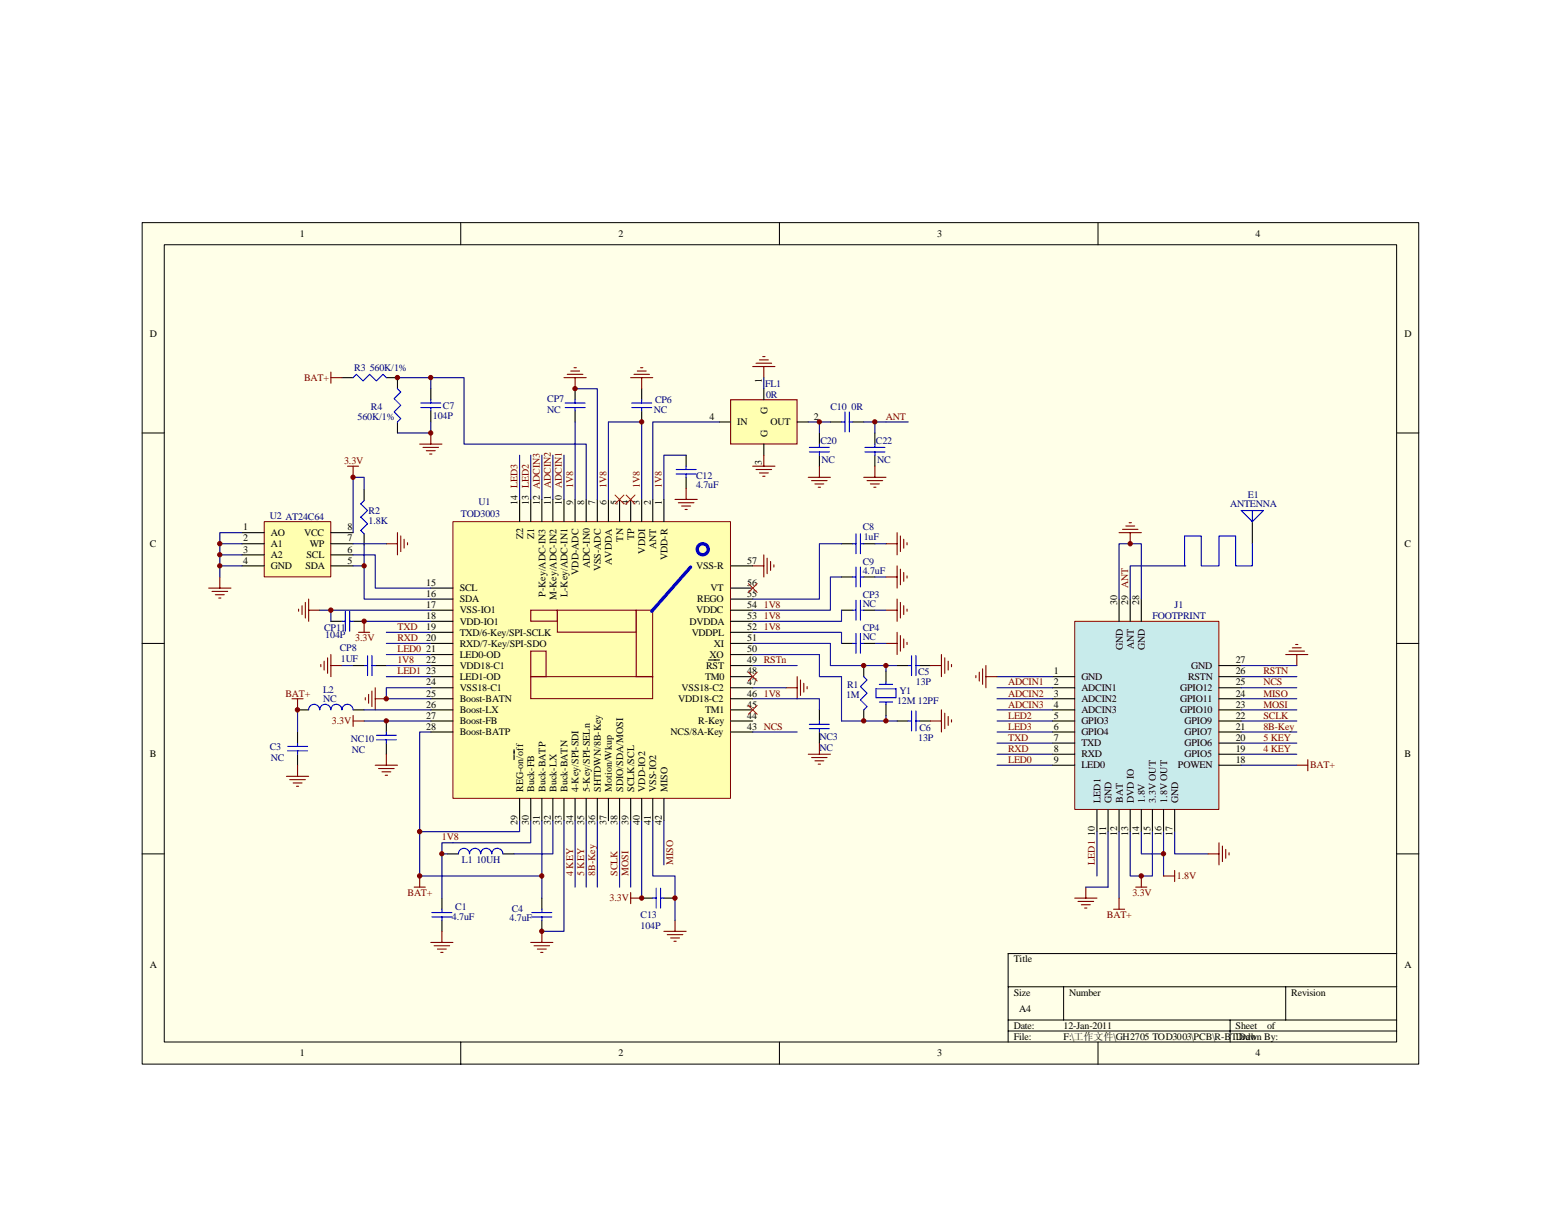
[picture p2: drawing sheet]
<svg xmlns="http://www.w3.org/2000/svg" width="279mm" height="216mm" viewBox="0 0 279 216" stroke-linecap="round" stroke-linejoin="round" font-family="sans-serif">
<path d="M25.4 39.9h228.5v150.6h-228.5z" fill="#ffffe8"/>
<g fill="none" stroke="#000" stroke-width=".18">
<path d="M25.4 39.9h228.5v150.6h-228.5zM82.5 39.9v3.9M139.5 39.9v3.9M196.5 39.9v3.9M29.4 43.8h220.6v142.7h-220.6zM25.4 77.5h4M250 77.5h4M25.4 115.2h4M250 115.2h4M25.4 152.9h4M250 152.9h4M180.4 176.7h69.6"/>
<path d="M190.4 176.7v5.9M230.1 176.7v5.9M250 170.7h-69.6v15.9M82.5 186.6v3.9M139.5 186.6v3.9M180.4 182.6h69.6M180.4 184.6h69.6M196.5 186.6v3.9M220.2 182.6v4"/>
</g>
<path d="M81.1 93.4h49.6v49.5h-49.6z" fill="#ffffb0"/>
<path d="M81.1 93.4h49.6v49.5h-49.6z" fill="none" stroke="#800000" stroke-width=".18"/>
<circle cx="125.8" cy="98.3" r=".99" fill="none" stroke="#00f" stroke-width=".6"/>
<g fill="#ffffb0" stroke="#800000" stroke-width=".2">
<path d="M95 121.1h21.8v4h-21.8z" fill-rule="evenodd"/>
<path d="M113.9 109.2h2.9v11.9h-2.9z" fill-rule="evenodd"/>
<path d="M99.8 109.2h14.1v4h-14.1z" fill-rule="evenodd"/>
<path d="M95 109.2h4.7v2h-4.7z" fill-rule="evenodd"/>
<path d="M95 116.6h2.7v4.5h-2.7z" fill-rule="evenodd"/>
</g>
<path d="M123.6 101.5l-7 7.9" fill="none" stroke="#00f" stroke-width=".6"/>
<g fill="none" stroke="#000" stroke-width=".2">
<path d="M93 89.4v4M95 89.4v4M97 89.4v4M99 89.4v4M100.9 89.4v4M102.9 89.4v4M104.9 89.4v4M106.9 89.4v4M108.9 89.4v4M110.9 89.4v4M112.9 89.4v4M114.9 89.4v4"/>
<path d="M116.8 89.4v4M118.8 89.4v4M77.1 107.3h4M77.1 105.3h4M77.1 111.2h4M77.1 119.1h4M77.1 117.2h4M77.1 115.2h4M77.1 113.2h4M77.1 109.2h4M126.8 118.2h2M130.8 107.3h3.9"/>
<path d="M130.8 105.3h3.9M130.8 111.2h3.9M130.8 119.1h3.9M130.8 117.2h3.9M130.8 115.2h3.9M130.8 113.2h3.9M130.8 109.2h3.9M130.8 101.3h3.9M77.1 127.1h4M77.1 121.1h4M77.1 123.1h4M77.1 131h4"/>
<path d="M77.1 125.1h4M77.1 129.1h4M92 134.2v.8M92 135.2v.8M130.8 127.1h3.9M130.8 121.1h3.9M130.8 123.1h3.9M130.8 131h3.9M130.8 125.1h3.9M130.8 129.1h3.9M93 142.9v4M95 142.9v4"/>
<path d="M97 142.9v4M99 142.9v4M100.9 142.9v4M102.9 142.9v4M104.9 142.9v4M106.9 142.9v4M108.9 142.9v4M110.9 142.9v4M112.9 142.9v4M114.9 142.9v4M116.8 142.9v4M118.8 142.9v4"/>
</g>
<path d="M130.8 71.6h11.9v7.9h-11.9z" fill-rule="evenodd" fill="#ffffb0" stroke="#800000" stroke-width=".2"/>
<g fill="none" stroke="#000" stroke-width=".2">
<path d="M61.2 67.6h2M69.2 67.6h1.9v2M71.1 75.5v2M77.1 69.6v2M77.1 73.6v1.9M102.9 69.6v2M102.9 73.6v1.9M114.9 69.6v2M114.9 73.6v1.9M128.8 75.5h2M136.7 69.6v2M136.7 79.5v2"/>
<path d="M142.7 75.5h2M146.7 77.5v2M148.6 75.5h2M152.6 75.5h2M156.6 77.5v2M122.8 81.5v2M122.8 85.4v2M146.7 81.5v2M150.6 97.3h2M154.6 97.3h2M156.6 81.5v2M224.2 93.4v3.9"/>
<path d="M59.2 111.2h2M63.2 119.1h2M63.2 111.2h2M67.2 119.1h2M150.6 115.2h2M150.6 109.2h2M150.6 103.3h2M154.6 119.1v2M154.6 115.2h2M154.6 109.2h2M154.6 103.3h2M160.6 119.1h2"/>
<path d="M164.5 119.1h2M53.3 127.1h1.9M53.3 131v2M53.3 135v2M63.2 127.1h2M69.2 129.1v1.9M69.2 133v2M146.7 127.1v2M146.7 131v2M154.6 127.1v2M158.6 120.1v2M158.6 126.1v2"/>
<path d="M160.6 129.1h2M164.5 129.1h2M80.1 152.9h2M90 152.9h2M79.1 160.8v2M79.1 164.8v1.9M97 160.8v2M97 164.8v1.9M114.9 160.8h1.9M118.8 160.8h2"/>
</g>
<g fill="none" stroke="#00f" stroke-width=".2">
<path d="M63.2 67.6l.6-.6 1.2 1.2 1.2-1.2 1.2 1.2 1.2-1.2 .6 .6M71.1 69.6l.6 .6-1.2 1.2 1.2 1.2-1.2 1.1 1.2 1.3-.6 .5M75.3 72.2h3.6M75.3 73h3.6M77.1 71.6v.6M77.1 73v.6M101.2 72.2h3.5M101.2 73h3.5M102.9 71.6v.6M102.9 73v.6M113.1 72.2h3.5M113.1 73h3.5"/>
<path d="M114.9 71.6v.6M114.9 73v.6M146.7 79.5v.6M150.6 75.5h.6M151.2 73.7v3.6M152 75.5h.6M152 73.7v3.6M156.6 79.5v.6M121 84.1h3.6M121 84.9h3.6M122.8 83.5v.6M122.8 84.9v.5"/>
<path d="M144.9 80.9h3.5M144.9 80.1h3.5M146.7 80.9v.6M152.6 97.3h.6M153.2 95.6v3.5M154 97.3h.6M154 95.6v3.5M154.8 80.9h3.6M154.8 80.1h3.6M156.6 80.9v.6M222.2 91.4h3.9l-1.9 2zM224.2 97.3v4h-3v-5.4h-3v5.4h-3.2v-5.4h-3v5.4"/>
<path d="M224.2 91.4v2M61.2 111.2h.6M61.8 109.4v3.6M62.6 111.2h.6M62.6 109.4v3.6M65.2 119.1h.6M65.8 117.4v3.5M66.6 119.1h.6M66.6 117.4v3.5M152.6 115.2h.6M152.6 109.2h.6M152.6 103.3h.6"/>
<path d="M153.2 101.5v3.6M153.2 107.5v3.5M153.2 113.4v3.6M154 101.5v3.6M154 107.5v3.5M154 113.4v3.6M154 115.2h.6M154 109.2h.6M154 103.3h.6M162.6 119.1h.6M163.2 117.4v3.5M163.9 117.4v3.5"/>
<path d="M163.9 119.1h.6M51.5 134.4h3.6M51.5 133.6h3.6M53.3 133v.6M53.3 134.4v.6M55.2 127.1a.98 .98 0 0 1 1-1 .98 .98 0 0 1 1 1 .99 .99 0 0 1 1-1 .99 .99 0 0 1 1 1M59.2 127.1a.98 .98 0 0 1 1-1 .98 .98 0 0 1 1 1 1 1 0 0 1 1-1 1 1 0 0 1 1 1M67.4 132.4h3.6M67.4 131.6h3.6M69.2 131v.6M69.2 132.4v.6M144.9 130.5h3.5"/>
<path d="M144.9 129.7h3.5M146.7 129.1v.6M146.7 130.5v.5M154.6 121.1l.6 .6-1.2 1.2 1.2 1.2-1.2 1.2 1.2 1.2-.6 .6M156.8 123.3h3.6v1.6h-3.6zM157.4 122.5h2.4M157.4 125.7h2.4M158.6 122.1v.4M158.6 125.7v.4M162.6 129.1h.6M163.2 127.3v3.6M163.9 129.1h.6"/>
<path d="M163.9 127.3v3.6M82.1 152.8a.98 .98 0 0 1 .9-.9 .98 .98 0 0 1 1 .9 1 1 0 0 1 1-.9 1 1 0 0 1 1 .9M86 152.8a.98 .98 0 0 1 1-.9 .98 .98 0 0 1 1 .9 1 1 0 0 1 1-.9 1 1 0 0 1 1 .9M117.5 159v3.6M118.2 159v3.6M77.3 164.1h3.6M77.3 163.4h3.6M79.1 162.8v.6M79.1 164.1v.7M95.2 164.1h3.6M95.2 163.4h3.6M97 162.8v.6"/>
<path d="M97 164.1v.7M116.8 160.8h.7M118.2 160.8h.6"/>
</g>
<path d="M110.1 88.6l1.6 1.6M111.7 88.6l-1.6 1.6M112.1 88.6l1.6 1.6M113.7 88.6l-1.6 1.6M133.9 104.5l1.6 1.6M135.5 104.5l-1.6 1.6M133.9 126.3l1.6 1.6M133.9 120.3l1.6 1.6M135.5 126.3l-1.6 1.6M135.5 120.3l-1.6 1.6" fill="none" stroke="#f00" stroke-width=".18"/>
<path d="M47.3 93.4h11.9v9.9h-11.9z" fill="#ffffb0"/>
<path d="M47.3 93.4h11.9v9.9h-11.9z" fill="none" stroke="#800000" stroke-width=".18"/>
<path d="M43.3 95.4h4M43.3 97.3h4M43.3 99.3h4M59.2 95.4h4M59.2 97.3h4M59.2 99.3h4M65.2 87.6v2M65.2 95.6v1.9M43.3 101.3h4M59.2 101.3h4" fill="none" stroke="#000" stroke-width=".2"/>
<path d="M65.2 89.6l-.6 .6 1.2 1.2-1.2 1.2 1.2 1.2-1.2 1.2 .6 .6" fill="none" stroke="#00f" stroke-width=".2"/>
<g fill="none" stroke="#800000" stroke-width=".2">
<path d="M75.1 79.5h4M77.1 77.5v2M100.9 67.6h4M101.5 67h2.8M102.2 66.4h1.5M102.7 65.8h.4M102.9 67.6v2M112.9 67.6h3.9M113.5 67h2.7M114.1 66.4h1.6M114.7 65.8h.4M114.9 67.6v2"/>
<path d="M134.7 65.6h4M135.3 65h2.8M135.9 64.4h1.6M136.5 63.8h.4M136.7 65.6v2M69.2 97.3h1.9M71.1 95.4v3.9M71.7 95.9v2.8M72.3 96.5v1.6M72.9 97.2v.3M75.7 80.1h2.8M76.3 80.7h1.6"/>
<path d="M76.9 81.3h.4M120.8 89.4h4M121.4 90h2.8M122 90.6h1.6M122.6 91.2h.4M122.8 87.4v2M134.7 83.5h4M135.3 84.1h2.8M135.9 84.7h1.6M136.5 85.3h.4M136.7 81.5v2M136.7 99.3v4"/>
<path d="M137.3 99.9v2.8M144.7 85.4h3.9M145.3 86h2.7M145.9 86.6h1.5M146.5 87.2h.4M146.7 83.5v1.9M154.6 85.4h4M155.2 86h2.8M155.8 86.6h1.6M156.4 87.2h.4M156.6 83.5v1.9M158.6 97.3h2"/>
<path d="M160.6 95.4v3.9M161.2 95.9v2.8M161.8 96.5v1.6M162.3 97.2v.3M37.4 105.3h3.9M38 105.9h2.7M38.5 106.5h1.6M39.2 107.1h.3M39.3 103.3v2M53.4 109.1v.3M54.1 108.4v1.6M54.7 107.8v2.8"/>
<path d="M55.2 109.2h2M55.2 107.3v3.9M57.4 119v.4M58 118.4v1.6M58.6 117.8v2.7M59.2 119.1h2M59.2 117.2v3.9M134.7 101.3h2M137.9 100.5v1.6M138.5 101.1v.4M158.6 103.3h2M158.6 109.2h2"/>
<path d="M158.6 115.2h2M160.6 101.3v4M160.6 107.3v3.9M160.6 113.2v4M161.2 101.9v2.8M161.2 107.8v2.8M161.2 113.8v2.8M161.8 102.5v1.6M161.8 108.4v1.6M161.8 114.4v1.6M162.3 103.1v.4M162.3 109.1v.3"/>
<path d="M162.3 115v.4M166.5 119.1h2M168.5 117.2v3.9M169.1 117.8v2.7M169.7 118.4v1.6M170.3 119v.4M51.3 139h3.9M51.9 139.6h2.8M53.3 137v2M65.4 124.9v.4M66 124.3v1.6M66.6 123.7v2.8"/>
<path d="M67.2 137h3.9M67.2 123.1v4M67.2 125.1h2M67.8 137.6h2.7M68.4 138.2h1.6M69 138.8h.4M69.2 135v2M140.7 123.1h2M142.7 121.1v4M143.3 121.7v2.8M143.9 122.3v1.6M144.5 122.9v.4"/>
<path d="M166.5 129.1h2M168.5 127.1v3.9M169.1 127.7v2.8M169.7 128.3v1.6M170.3 128.9v.4M52.5 140.2h1.6M53.1 140.8h.3M77.1 168.7h4M77.7 169.3h2.8M78.3 169.9h1.6M78.9 170.5h.4M79.1 166.7v2"/>
<path d="M95 168.7h4M95.6 169.3h2.8M96.2 169.9h1.6M96.8 170.5h.4M97 166.7v2M118.8 166.7h4M119.4 167.3h2.8M120 167.9h1.6M120.6 168.5h.4M120.8 164.8v1.9"/>
</g>
<g fill="none" stroke="#000080" stroke-width=".2">
<path d="M71.1 67.6h12v11.9h21.8v9.9M77.1 75.5v2h-6M77.1 67.6v2M102.9 69.6h4v19.8M102.9 75.5v13.9M128.8 75.5h-12v13.9M136.7 67.6v2M144.7 75.5h3.9M146.7 75.5v2M154.6 75.5h4M156.6 75.5v2M39.3 97.3h4"/>
<path d="M39.3 99.3h4M43.3 95.4h-4v7.9M63.2 99.3h4v6h9.9M63.2 97.3h6M65.2 87.6v-2.2h-2v10M65.2 97.5v3.8M93 81.5v7.9M95 81.5v7.9M97 81.5v7.9M99 81.5v7.9M100.9 81.5v7.9M108.9 89.4v-13.9h6v13.9"/>
<path d="M122.8 81.5h-4v7.9M150.6 97.3h-3.9v10h-12M156.6 97.3h2M39.3 101.3h4M57.2 109.2h19.9M59.2 109.2v2M61.2 119.1h2M63.2 101.3h2M65.2 101.3v6h11.9M65.2 111.2h11.9M69.2 115.2h7.9M69.2 113.2h7.9"/>
<path d="M69.2 117.2h7.9M69.2 119.1h7.9M134.7 115.2h13.9v3.9M134.7 113.2h15.9v2M134.7 119.1h8M150.6 109.2v2h-15.9M150.6 103.3h-2v5.9h-13.9M156.6 109.2h2M156.6 115.2h2M156.6 103.3h2M158.6 119.1v1M53.3 127.1v3.9"/>
<path d="M65.2 127.1h11.9M65.2 129.1h11.9M69.2 121.1h7.9M77.1 131h-2v25.8h21.9v-9.9M77.1 123.1h-7.9v2h7.9M150.6 129.1h10M158.6 128.1v1M79.1 152.9h1M93 146.9v2h-17.9M95 146.9v4h-15.9v9.9M97 156.8v4M99 146.9v6h-7"/>
<path d="M100.9 146.9v19.8h-3.9M102.9 146.9v11.9M104.9 146.9v11.9M106.9 146.9v11.9M110.9 146.9v11.9M112.9 146.9v11.9M114.9 146.9v13.9M118.8 146.9v7.9"/>
</g>
<path d="M192.4 111.3h25.8v33.6h-25.8z" fill="#c8ebeb"/>
<path d="M192.4 111.2h25.8v33.7h-25.8z" fill="none" stroke="#800000" stroke-width=".18"/>
<g fill="none" stroke="#000" stroke-width=".2">
<path d="M200.3 107.3v3.9M202.3 107.3v3.9M204.3 107.3v3.9M218.2 119.1h4M188.4 121.1h4M188.4 123.1h4M188.4 125.1h4M188.4 127.1h4M188.4 129.1h4M188.4 131h4M188.4 133h4M188.4 135h4"/>
<path d="M188.4 137h4M218.2 121.1h4M218.2 123.1h4M218.2 125.1h4M218.2 127.1h4M218.2 129.1h4M218.2 131h4M218.2 133h4M218.2 135h4M218.2 137h4M196.3 144.9v4M198.3 144.9v4"/>
<path d="M200.3 144.9v4M202.3 144.9v4M204.3 144.9v4M206.3 144.9v4M208.3 144.9v4M210.2 144.9v4"/>
</g>
<g fill="none" stroke="#000080" stroke-width=".2">
<path d="M158.6 75.5h4M134.7 117.2h12v3.9h3.9v8M148.6 119.1h12M200.3 107.3v-10h4v10M212.2 101.3h-9.9v6M222.2 119.1h9.9M134.7 125.1h12v2M134.7 123.1h6M134.7 131h8M178.5 121.1h9.9M178.5 123.1h9.9M178.5 125.1h9.9"/>
<path d="M178.5 127.1h9.9M178.5 129.1h9.9M178.5 131h9.9M178.5 133h9.9M178.5 135h9.9M178.5 137h9.9M222.2 121.1h9.9M222.2 123.1h9.9M222.2 125.1h9.9M222.2 127.1h9.9M222.2 129.1h9.9M222.2 131h9.9"/>
<path d="M222.2 133h9.9M222.2 135h9.9M222.2 137h9.9M116.8 146.9v9.9h4v8M196.3 148.9v7.9M198.3 148.9v9.9h-3.9M200.3 148.9v11.9M202.3 148.9v7.9h4v-7.9M204.3 148.9v4h4v-4M208.3 152.9v3.9M210.2 148.9v4h6"/>
</g>
<g fill="none" stroke="#800000" stroke-width=".2">
<path d="M59.2 66.6v2M59.2 67.6h2M62.2 83.5h2M63.2 83.5v1.9M200.3 95.4h4M200.9 94.8h2.8M201.5 94.2h1.6M202.1 93.6h.4M202.3 95.4v1.9M64.2 113.2h2M65.2 111.2v2M175.9 119.7v2.8"/>
<path d="M176.5 119.1v4M230.1 117.2h4M230.7 116.6h2.8M231.3 116h1.6M231.9 115.4h.4M232.1 117.2v1.9M52.3 125.1h2M53.3 125.1v2M63.2 128.1v1.9M63.2 129.1h2M144.7 135h3.9M145.3 135.6h2.7"/>
<path d="M145.9 136.2h1.5M146.5 136.8h.4M146.7 133v2M174.7 120.9v.4M175.3 120.3v1.6M176.5 121.1h2M232.1 137h2M234.1 136v2M74.1 158.8h2M75.1 156.8v2M112.9 159.8v2M194.4 158.8v2"/>
<path d="M203.3 158.8h2M204.3 156.8v2M208.3 156.8h1.9M210.2 155.8v2M216.2 152.9h2M218.2 150.9v3.9M218.8 151.5v2.7M219.4 152.1v1.5M220 152.7v.4M112.9 160.8h2M192.4 160.8h3.9M193 161.4h2.7"/>
<path d="M193.5 162h1.6M194.1 162.6h.4M199.3 162.8h2M200.3 160.8v2"/>
</g>
<g fill="#800000" stroke="#800000" stroke-width=".18">
<circle cx="97" cy="166.7" r=".39"/>
<circle cx="114.9" cy="75.5" r=".38"/>
<circle cx="102.9" cy="69.6" r=".39"/>
<circle cx="71.1" cy="67.6" r=".39"/>
<circle cx="65.2" cy="101.3" r=".38"/>
<circle cx="77.1" cy="77.5" r=".38"/>
<circle cx="39.3" cy="97.3" r=".39"/>
<circle cx="39.3" cy="99.3" r=".39"/>
<circle cx="39.3" cy="101.3" r=".39"/>
<circle cx="79.1" cy="152.8" r=".38"/>
<circle cx="77.1" cy="67.6" r=".39"/>
<circle cx="75.1" cy="148.9" r=".39"/>
<circle cx="146.6" cy="75.5" r=".38"/>
<circle cx="156.6" cy="75.5" r=".39"/>
<circle cx="59.2" cy="109.2" r=".39"/>
<circle cx="208.3" cy="152.8" r=".39"/>
<circle cx="202.3" cy="97.3" r=".39"/>
<circle cx="53.2" cy="127.1" r=".39"/>
<circle cx="97" cy="156.8" r=".39"/>
<circle cx="75.1" cy="156.8" r=".39"/>
<circle cx="120.8" cy="160.8" r=".39"/>
<circle cx="154.6" cy="119.1" r=".39"/>
<circle cx="158.6" cy="119.1" r=".39"/>
<circle cx="154.6" cy="129.1" r=".39"/>
<circle cx="158.6" cy="129.1" r=".39"/>
<circle cx="69.1" cy="129.1" r=".39"/>
<circle cx="204.3" cy="156.8" r=".39"/>
<circle cx="114.8" cy="160.8" r=".39"/>
<circle cx="65.2" cy="111.2" r=".38"/>
<circle cx="63.2" cy="85.4" r=".39"/>
<circle cx="69.1" cy="125.1" r=".39"/>
</g>
<g font-size="1.8">
<text x="53.7" y="42.4">1</text>
<text x="110.7" y="42.4">2</text>
<text x="167.7" y="42.4">3</text>
<text x="224.7" y="42.4">4</text>
<text x="26.8" y="60.3">D</text>
<text x="251.4" y="60.3">D</text>
<text x="136.4" y="68.6" transform="rotate(-90 136.4 68.6)">1</text>
<text x="127" y="75.1">4</text>
<text x="132" y="76.1">IN</text>
<text x="137.4" y="74.1" transform="rotate(-90 137.4 74.1)">G</text>
<text x="137.9" y="76.1">OUT</text>
<text x="145.7" y="75.1">2</text>
<text x="136.4" y="83.3" transform="rotate(-90 136.4 83.3)">3</text>
<text x="137.4" y="78.3" transform="rotate(-90 137.4 78.3)">G</text>
<text x="43.5" y="95">1</text>
<text x="48.5" y="95.9">AO</text>
<text x="54.4" y="95.9">VCC</text>
<text x="62.2" y="95">8</text>
<text x="92.6" y="90.4" transform="rotate(-90 92.6 90.4)">14 LED3</text>
<text x="94.6" y="90.4" transform="rotate(-90 94.6 90.4)">13 LED2</text>
<text x="96.6" y="90.4" transform="rotate(-90 96.6 90.4)">12 ADCIN3</text>
<text x="98.6" y="90.4" transform="rotate(-90 98.6 90.4)">11 ADCIN2</text>
<text x="100.6" y="90.4" transform="rotate(-90 100.6 90.4)">10 ADCIN1</text>
<text x="102.6" y="90.4" transform="rotate(-90 102.6 90.4)">9</text>
<text x="104.6" y="90.4" transform="rotate(-90 104.6 90.4)">8</text>
<text x="106.6" y="90.4" transform="rotate(-90 106.6 90.4)">7</text>
<text x="108.5" y="90.4" transform="rotate(-90 108.5 90.4)">6</text>
<text x="110.5" y="90.4" transform="rotate(-90 110.5 90.4)">5</text>
<text x="112.5" y="90.4" transform="rotate(-90 112.5 90.4)">4</text>
<text x="114.5" y="90.4" transform="rotate(-90 114.5 90.4)">3</text>
<text x="116.5" y="90.4" transform="rotate(-90 116.5 90.4)">2</text>
<text x="118.5" y="90.4" transform="rotate(-90 118.5 90.4)">1</text>
<text x="26.8" y="97.9">C</text>
<text x="43.5" y="96.9">2</text>
<text x="43.5" y="98.9">3</text>
<text x="43.5" y="100.9">4</text>
<text x="48.5" y="97.9">A1</text>
<text x="48.5" y="99.9">A2</text>
<text x="48.5" y="101.9">GND</text>
<text x="54.7" y="101.9">SDA</text>
<text x="54.8" y="99.9">SCL</text>
<text x="55.4" y="97.9">WP</text>
<text x="62.2" y="98.9">6</text>
<text x="62.2" y="96.9">7</text>
<text x="62.2" y="100.9">5</text>
<text x="93.6" y="96.5" transform="rotate(-90 93.6 96.5)">Z2</text>
<text x="95.6" y="96.5" transform="rotate(-90 95.6 96.5)">Z1</text>
<text x="105.6" y="101.7" transform="rotate(-90 105.6 101.7)">ADC-IN0</text>
<text x="109.5" y="101.1" transform="rotate(-90 109.5 101.1)">AVDDA</text>
<text x="111.5" y="96.9" transform="rotate(-90 111.5 96.9)">TN</text>
<text x="113.5" y="96.8" transform="rotate(-90 113.5 96.8)">TP</text>
<text x="115.5" y="99.1" transform="rotate(-90 115.5 99.1)">VDDI</text>
<text x="117.5" y="98.3" transform="rotate(-90 117.5 98.3)">ANT</text>
<text x="119.5" y="100.3" transform="rotate(-90 119.5 100.3)">VDD-R</text>
<text x="124.6" y="101.9">VSS-R</text>
<text x="133.7" y="100.9">57</text>
<text x="251.4" y="97.9">C</text>
<text x="76.3" y="106.8">16</text>
<text x="76.3" y="104.9">15</text>
<text x="82.3" y="107.8">SDA</text>
<text x="82.3" y="105.9">SCL</text>
<text x="97.6" y="106.9" transform="rotate(-90 97.6 106.9)">P-Key/ADC-IN3</text>
<text x="99.6" y="107.5" transform="rotate(-90 99.6 107.5)">M-Key/ADC-IN2</text>
<text x="101.6" y="106.9" transform="rotate(-90 101.6 106.9)">L-Key/ADC-IN1</text>
<text x="103.6" y="102.9" transform="rotate(-90 103.6 102.9)">VDD-ADC</text>
<text x="107.5" y="102.3" transform="rotate(-90 107.5 102.3)">VSS-ADC</text>
<text x="124.8" y="107.8">REGO</text>
<text x="127.2" y="105.9">VT</text>
<text x="133.7" y="104.9">56</text>
<text x="133.7" y="106.8">55</text>
<text x="76.3" y="110.8">18</text>
<text x="76.3" y="112.8">19</text>
<text x="76.3" y="108.8">17</text>
<text x="82.3" y="111.8">VDD-IO1</text>
<text x="82.3" y="113.8">TXD/6-Key/SPI-SCLK</text>
<text x="82.3" y="109.8">VSS-IO1</text>
<text x="123.4" y="111.8">DVDDA</text>
<text x="123.8" y="113.8">VDDPL</text>
<text x="124.6" y="109.8">VDDC</text>
<text x="133.7" y="110.8">53</text>
<text x="133.7" y="108.8">54</text>
<text x="133.7" y="112.8">52</text>
<text x="200" y="108.2" transform="rotate(-90 200 108.2)">30</text>
<text x="201.9" y="108.2" transform="rotate(-90 201.9 108.2)">29 ANT</text>
<text x="203.9" y="108.2" transform="rotate(-90 203.9 108.2)">28</text>
<text x="76.3" y="118.7">22</text>
<text x="76.3" y="116.8">21</text>
<text x="76.3" y="114.8">20</text>
<text x="82.3" y="119.7">VDD18-C1</text>
<text x="82.3" y="117.8">LED0-OD</text>
<text x="82.3" y="115.8">RXD/7-Key/SPI-SDO</text>
<text x="126.4" y="119.7">RST</text>
<text x="127" y="117.8">XO</text>
<text x="127.8" y="115.8">XI</text>
<text x="133.7" y="118.7">49 RSTn</text>
<text x="133.7" y="114.8">51</text>
<text x="133.7" y="116.8">50</text>
<text x="201" y="116.4" transform="rotate(-90 201 116.4)">GND</text>
<text x="202.9" y="116.2" transform="rotate(-90 202.9 116.2)">ANT</text>
<text x="204.9" y="116.4" transform="rotate(-90 204.9 116.4)">GND</text>
<text x="213.2" y="119.7">GND</text>
<text x="221.2" y="118.7">27</text>
<text x="76.3" y="124.7">25</text>
<text x="76.3" y="120.7">23</text>
<text x="76.3" y="122.7">24</text>
<text x="82.3" y="125.7">Boost-BATN</text>
<text x="82.3" y="121.7">LED1-OD</text>
<text x="82.3" y="123.7">VSS18-C1</text>
<text x="121.4" y="125.7">VDD18-C2</text>
<text x="122" y="123.7">VSS18-C2</text>
<text x="126.2" y="121.7">TM0</text>
<text x="133.7" y="120.7">48</text>
<text x="133.7" y="124.7">46</text>
<text x="133.7" y="122.7">47</text>
<text x="188.6" y="120.7">1</text>
<text x="188.6" y="122.7">2</text>
<text x="188.6" y="124.7">3</text>
<text x="193.5" y="121.7">GND</text>
<text x="193.5" y="123.7">ADCIN1</text>
<text x="193.5" y="125.7">ADCIN2</text>
<text x="211.2" y="125.7">GPIO11</text>
<text x="211.2" y="123.7">GPIO12</text>
<text x="212.6" y="121.7">RSTN</text>
<text x="221.2" y="120.7">26</text>
<text x="221.2" y="124.7">24</text>
<text x="221.2" y="122.7">25</text>
<text x="76.3" y="130.6">28</text>
<text x="76.3" y="126.7">26</text>
<text x="76.3" y="128.7">27</text>
<text x="82.3" y="131.6">Boost-BATP</text>
<text x="82.3" y="127.7">Boost-LX</text>
<text x="82.3" y="129.6">Boost-FB</text>
<text x="120" y="131.6">NCS/8A-Key</text>
<text x="125" y="129.6">R-Key</text>
<text x="126.2" y="127.7">TM1</text>
<text x="133.7" y="126.7">45</text>
<text x="133.7" y="130.6">43 NCS</text>
<text x="133.7" y="128.7">44</text>
<text x="188.6" y="126.7">4</text>
<text x="188.6" y="128.7">5</text>
<text x="188.6" y="130.6">6</text>
<text x="193.5" y="127.7">ADCIN3</text>
<text x="193.5" y="129.6">GPIO3</text>
<text x="193.5" y="131.6">GPIO4</text>
<text x="211.2" y="127.7">GPIO10</text>
<text x="212" y="131.6">GPIO7</text>
<text x="212" y="129.6">GPIO9</text>
<text x="221.2" y="130.6">21</text>
<text x="221.2" y="128.7">22</text>
<text x="221.2" y="126.7">23</text>
<text x="26.8" y="135.6">B</text>
<text x="188.6" y="132.6">7</text>
<text x="188.6" y="134.6">8</text>
<text x="188.6" y="136.6">9</text>
<text x="193.5" y="133.6">TXD</text>
<text x="193.5" y="135.6">RXD</text>
<text x="193.5" y="137.6">LED0</text>
<text x="210.8" y="137.6">POWEN</text>
<text x="212" y="135.6">GPIO5</text>
<text x="212" y="133.6">GPIO6</text>
<text x="221.2" y="136.6">18</text>
<text x="221.2" y="134.6">19</text>
<text x="221.2" y="132.6">20</text>
<text x="251.4" y="135.6">B</text>
<text x="93.6" y="141.8" transform="rotate(-90 93.6 141.8)">REG-on/off</text>
<text x="95.6" y="141.8" transform="rotate(-90 95.6 141.8)">Buck-FB</text>
<text x="97.6" y="141.8" transform="rotate(-90 97.6 141.8)">Buck-BATP</text>
<text x="99.6" y="141.8" transform="rotate(-90 99.6 141.8)">Buck-LX</text>
<text x="101.6" y="141.8" transform="rotate(-90 101.6 141.8)">Buck-BATN</text>
<text x="103.6" y="141.8" transform="rotate(-90 103.6 141.8)">4-Key/SPI-SDI</text>
<text x="105.6" y="141.8" transform="rotate(-90 105.6 141.8)">5-Key/SPI-SELn</text>
<text x="107.5" y="141.8" transform="rotate(-90 107.5 141.8)">SHTDWN/8B-Key</text>
<text x="109.5" y="141.8" transform="rotate(-90 109.5 141.8)">Motion/Wkup</text>
<text x="111.5" y="141.8" transform="rotate(-90 111.5 141.8)">SDIO/SDA/MOSI</text>
<text x="113.5" y="141.8" transform="rotate(-90 113.5 141.8)">SCLK/SCL</text>
<text x="115.5" y="141.8" transform="rotate(-90 115.5 141.8)">VDD-IO2</text>
<text x="117.5" y="141.8" transform="rotate(-90 117.5 141.8)">VSS-IO2</text>
<text x="119.5" y="141.8" transform="rotate(-90 119.5 141.8)">MISO</text>
<text x="197" y="143.7" transform="rotate(-90 197 143.7)">LED1</text>
<text x="199" y="143.7" transform="rotate(-90 199 143.7)">GND</text>
<text x="201" y="143.7" transform="rotate(-90 201 143.7)">BAT</text>
<text x="202.9" y="143.7" transform="rotate(-90 202.9 143.7)">DVD IO</text>
<text x="204.9" y="143.7" transform="rotate(-90 204.9 143.7)">1.8V</text>
<text x="206.9" y="143.7" transform="rotate(-90 206.9 143.7)">3.3V OUT</text>
<text x="208.9" y="143.7" transform="rotate(-90 208.9 143.7)">1.8V OUT</text>
<text x="210.9" y="143.7" transform="rotate(-90 210.9 143.7)">GND</text>
<text x="92.6" y="147.7" transform="rotate(-90 92.6 147.7)">29</text>
<text x="94.6" y="147.7" transform="rotate(-90 94.6 147.7)">30</text>
<text x="96.6" y="147.7" transform="rotate(-90 96.6 147.7)">31</text>
<text x="98.6" y="147.7" transform="rotate(-90 98.6 147.7)">32</text>
<text x="100.6" y="147.7" transform="rotate(-90 100.6 147.7)">33</text>
<text x="102.6" y="147.7" transform="rotate(-90 102.6 147.7)">34</text>
<text x="104.6" y="147.7" transform="rotate(-90 104.6 147.7)">35</text>
<text x="106.6" y="147.7" transform="rotate(-90 106.6 147.7)">36</text>
<text x="108.5" y="147.7" transform="rotate(-90 108.5 147.7)">37</text>
<text x="110.5" y="147.7" transform="rotate(-90 110.5 147.7)">38</text>
<text x="112.5" y="147.7" transform="rotate(-90 112.5 147.7)">39</text>
<text x="114.5" y="147.7" transform="rotate(-90 114.5 147.7)">40</text>
<text x="116.5" y="147.7" transform="rotate(-90 116.5 147.7)">41</text>
<text x="118.5" y="147.7" transform="rotate(-90 118.5 147.7)">42</text>
<text x="196" y="149.7" transform="rotate(-90 196 149.7)">10</text>
<text x="198" y="149.7" transform="rotate(-90 198 149.7)">11</text>
<text x="200" y="149.7" transform="rotate(-90 200 149.7)">12</text>
<text x="201.9" y="149.7" transform="rotate(-90 201.9 149.7)">13</text>
<text x="203.9" y="149.7" transform="rotate(-90 203.9 149.7)">14</text>
<text x="205.9" y="149.7" transform="rotate(-90 205.9 149.7)">15</text>
<text x="207.9" y="149.7" transform="rotate(-90 207.9 149.7)">16</text>
<text x="209.9" y="149.7" transform="rotate(-90 209.9 149.7)">17</text>
<text x="26.8" y="173.2">A</text>
<text x="181.4" y="172.3">Title</text>
<text x="251.4" y="173.2">A</text>
<text x="181.4" y="178.2">Size</text>
<text x="191.4" y="178.2">Number</text>
<text x="231.1" y="178.2">Revision</text>
<text x="181.4" y="184.2">Date:</text>
<text x="182.4" y="181.2">A4</text>
<text x="190.4" y="184.2">12-Jan-2011</text>
<text x="221.2" y="184.2">Sheet</text>
<text x="226.8" y="184.2">of</text>
<text x="53.7" y="189.1">1</text>
<text x="110.7" y="189.1">2</text>
<text x="167.7" y="189.1">3</text>
<text x="181.4" y="186.1">File:</text>
<text x="190.4" y="186.1">F:\工作文件\GH2705 TOD3003\PCB\R-BT.Ddb</text>
<text x="221.2" y="186.1">Drawn By:</text>
<text x="224.7" y="189.1">4</text>
</g>
<g font-size="1.8" fill="#800000">
<text x="54.4" y="68.2">BAT+</text>
<text x="158.6" y="75.1">ANT</text>
<text x="61.6" y="83.1">3.3V</text>
<text x="102.6" y="87.4" transform="rotate(-90 102.6 87.4)">1V8</text>
<text x="108.5" y="87.4" transform="rotate(-90 108.5 87.4)">1V8</text>
<text x="114.5" y="87.4" transform="rotate(-90 114.5 87.4)">1V8</text>
<text x="118.5" y="87.4" transform="rotate(-90 118.5 87.4)">1V8</text>
<text x="71.1" y="112.8">TXD</text>
<text x="136.7" y="112.8">1V8</text>
<text x="136.7" y="110.8">1V8</text>
<text x="136.7" y="108.8">1V8</text>
<text x="63.6" y="114.8">3.3V</text>
<text x="71.1" y="116.8">LED0</text>
<text x="71.1" y="114.8">RXD</text>
<text x="71.1" y="118.7">1V8</text>
<text x="51.1" y="124.7">BAT+</text>
<text x="71.1" y="120.7">LED1</text>
<text x="136.7" y="124.7">1V8</text>
<text x="180.4" y="122.7">ADCIN1</text>
<text x="180.4" y="124.7">ADCIN2</text>
<text x="226.1" y="120.7">RSTN</text>
<text x="226.1" y="122.7">NCS</text>
<text x="226.1" y="124.7">MISO</text>
<text x="59.4" y="129.6">3.3V</text>
<text x="180.4" y="126.7">ADCIN3</text>
<text x="180.4" y="128.7">LED2</text>
<text x="180.4" y="130.6">LED3</text>
<text x="226.1" y="130.6">8B-Key</text>
<text x="226.1" y="128.7">SCLK</text>
<text x="226.1" y="126.7">MOSI</text>
<text x="180.4" y="132.6">TXD</text>
<text x="180.4" y="134.6">RXD</text>
<text x="180.4" y="136.6">LED0</text>
<text x="226.1" y="134.6">4 KEY</text>
<text x="226.1" y="132.6">5 KEY</text>
<text x="234.5" y="137.6">BAT+</text>
<text x="79.1" y="150.5">1V8</text>
<text x="120.5" y="154.8" transform="rotate(-90 120.5 154.8)">MISO</text>
<text x="196" y="154.8" transform="rotate(-90 196 154.8)">LED1</text>
<text x="72.9" y="160.4">BAT+</text>
<text x="102.6" y="156.8" transform="rotate(-90 102.6 156.8)">4 KEY</text>
<text x="104.6" y="156.8" transform="rotate(-90 104.6 156.8)">5 KEY</text>
<text x="106.6" y="156.8" transform="rotate(-90 106.6 156.8)">8B-Key</text>
<text x="109.1" y="161.4">3.3V</text>
<text x="110.5" y="156.8" transform="rotate(-90 110.5 156.8)">SCLK</text>
<text x="112.5" y="156.8" transform="rotate(-90 112.5 156.8)">MOSI</text>
<text x="202.7" y="160.4">3.3V</text>
<text x="210.7" y="157.4">1.8V</text>
<text x="198.1" y="164.3">BAT+</text>
</g>
<g font-size="1.8" fill="#000080">
<text x="63.4" y="66.4">R3 560K/1%</text>
<text x="98" y="71.9">CP7</text>
<text x="136.9" y="69.4">FL1</text>
<text x="137.1" y="71.2">0R</text>
<text x="64" y="75.1">560K/1%</text>
<text x="66.4" y="73.3">R4</text>
<text x="77.5" y="74.9">104P</text>
<text x="79.3" y="73.1">C7</text>
<text x="98" y="73.9">NC</text>
<text x="117.1" y="73.9">NC</text>
<text x="117.2" y="72.1">CP6</text>
<text x="148.6" y="73.3">C10 0R</text>
<text x="146.9" y="79.5">C20</text>
<text x="147" y="82.8">NC</text>
<text x="156.8" y="79.5">C22</text>
<text x="157" y="82.8">NC</text>
<text x="124.6" y="85.8">C12</text>
<text x="124.6" y="87.4">4.7uF</text>
<text x="223.4" y="89.2">E1</text>
<text x="48.3" y="93">U2 AT24C64</text>
<text x="66" y="92">R2</text>
<text x="66" y="93.7">1.8K</text>
<text x="82.5" y="92.6">TOD3003</text>
<text x="85.6" y="90.4">U1</text>
<text x="154.4" y="95">C8</text>
<text x="220.2" y="90.8">ANTENNA</text>
<text x="154.4" y="101.1">C9</text>
<text x="154.6" y="96.7">1uF</text>
<text x="154.4" y="107">CP3</text>
<text x="154.4" y="102.7">4.7uF</text>
<text x="58" y="113">CP11</text>
<text x="154.4" y="113">CP4</text>
<text x="154.4" y="108.6">NC</text>
<text x="206.3" y="110.8">FOOTPRINT</text>
<text x="210.2" y="108.8">J1</text>
<text x="58.2" y="114.2">104P</text>
<text x="60.8" y="116.6">CP8</text>
<text x="61" y="118.5">1UF</text>
<text x="154.4" y="114.6">NC</text>
<text x="57.8" y="124.1">L2</text>
<text x="57.8" y="125.7">NC</text>
<text x="151.4" y="124.9">1M</text>
<text x="151.6" y="123.1">R1</text>
<text x="161" y="124.3">Y1</text>
<text x="163.9" y="122.7">13P</text>
<text x="164.3" y="120.9">C5</text>
<text x="160.6" y="126.1">12M 12PF</text>
<text x="164.5" y="130.8">C6</text>
<text x="48.3" y="134.2">C3</text>
<text x="48.5" y="136.2">NC</text>
<text x="62.8" y="132.8">NC10</text>
<text x="63" y="134.8">NC</text>
<text x="146.7" y="132.4">NC3</text>
<text x="146.7" y="134.4">NC</text>
<text x="164.3" y="132.6">13P</text>
<text x="82.7" y="154.4">L1 10UH</text>
<text x="80.9" y="164.7">4.7uF</text>
<text x="81.5" y="162.9">C1</text>
<text x="91.2" y="164.9">4.7uF</text>
<text x="91.6" y="163.3">C4</text>
<text x="114.7" y="164.3">C13</text>
<text x="114.7" y="166.3">104P</text>
</g>
</svg>
